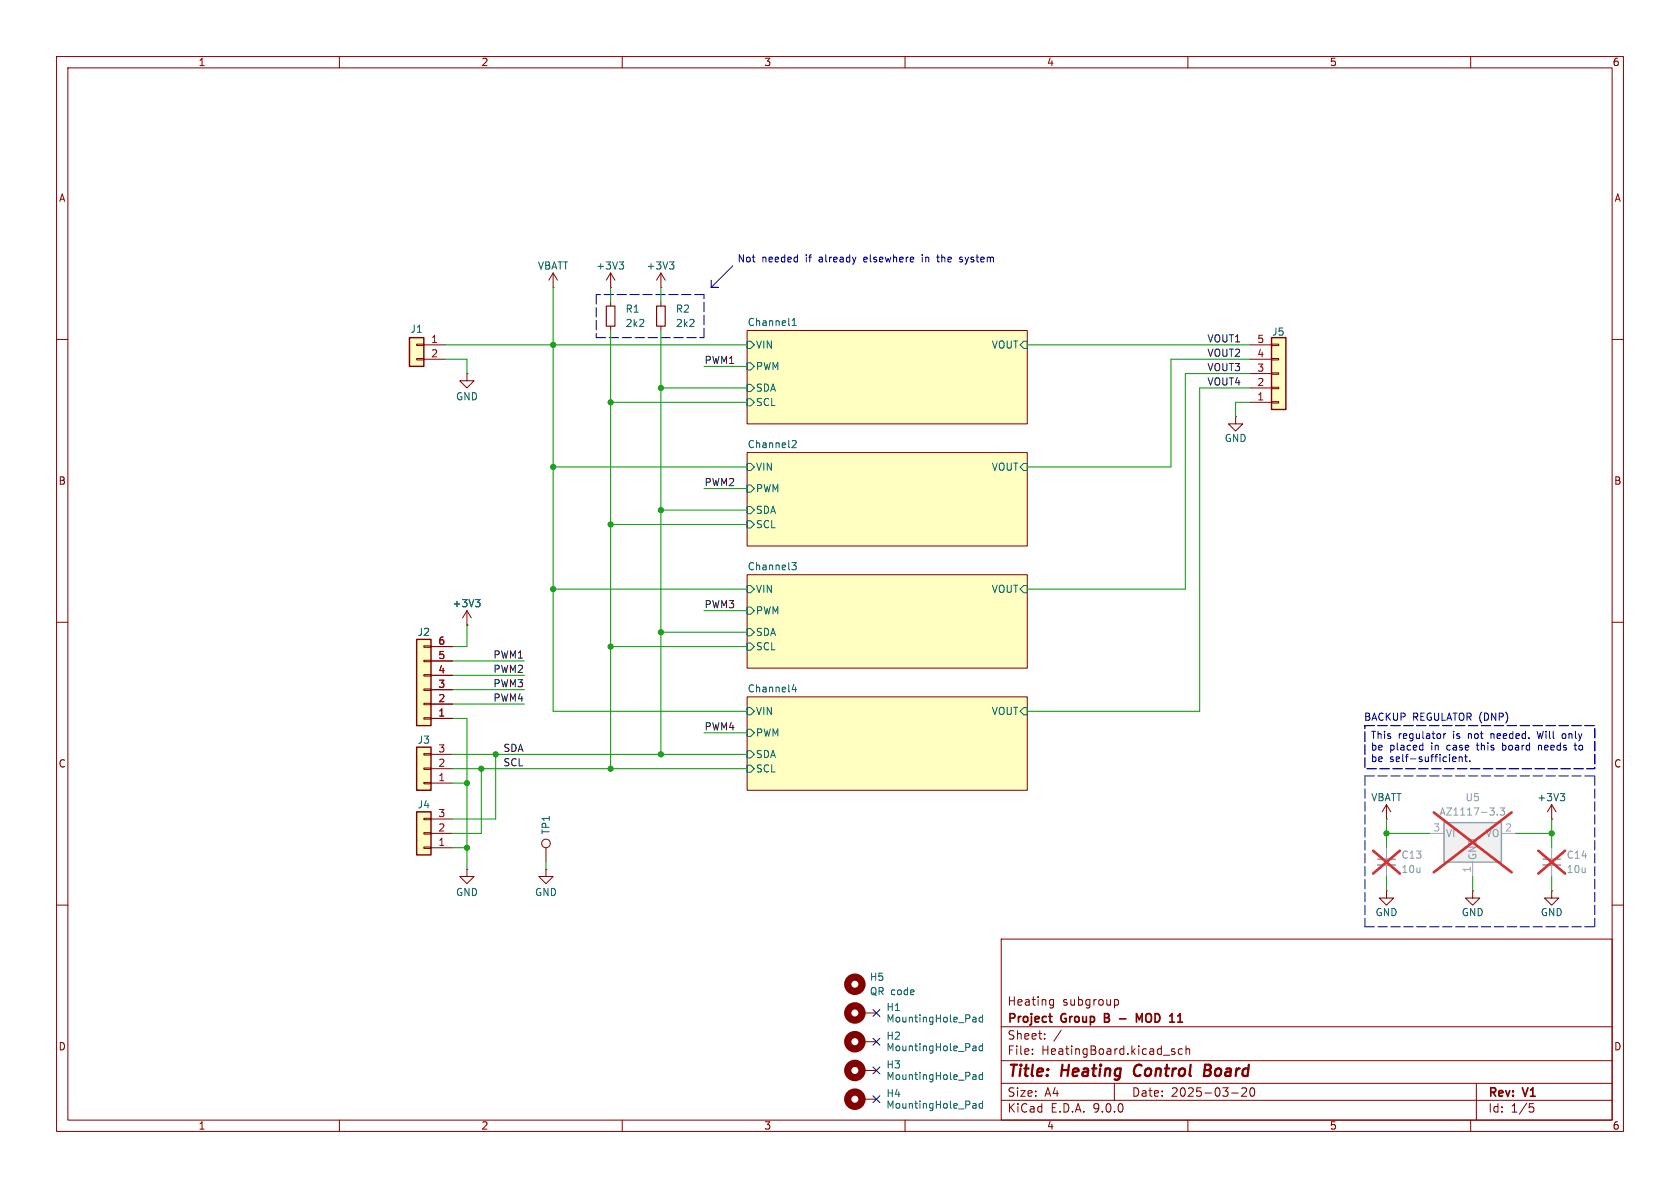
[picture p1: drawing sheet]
<svg xmlns="http://www.w3.org/2000/svg" width="297mm" height="210mm" viewBox="0 0 297 210" stroke-linecap="round" stroke-linejoin="round" font-family="sans-serif">
<g fill="none" stroke="#840000" stroke-width=".18">
<path d="M10 10h277v190h-277zM12 12h273v186h-273zM60 10v2M110 10v2M160 10v2M210 10v2M260 10v2M116.8 50.8h.1M116.8 48.3l-.7 1.2M116.8 48.3l.8 1.2M116.8 48.3v2.5M116.8 53.3v.8"/>
<path d="M116.8 57.7v.7M132.1 58.4h49.5v16.5h-49.5zM10 60h2M285 60h2M132.1 80h49.5v16.5h-49.5zM10 110h2M132.1 101.6h49.5v16.5h-49.5zM285 110h2M132.1 123.2h49.5v16.5h-49.5zM82.5 153.7v1.2h1.3l-1.3 1.3-1.2-1.3h1.2M82.5 153.7h.1M96.5 153.7v1.2h1.3l-1.3 1.3-1.3-1.3h1.3"/>
<path d="M96.5 153.7h.1M10 160h2M152.4 179.1h2.5M177 166h108v32h-108zM185.7 177.6h.5M185.7 176.8h.5M186.2 176.7v1.2l-.1 .2-.4 .1M197 176.8l.5-.1 .2 .3v.4l-.1 .2h-.6M285 160h2M60 198v2M110 198v2M152.4 184.2h2.5"/>
<path d="M152.4 194.3h2.5M152.4 189.2h2.5M160 198v2M177 194.5h108M177 191.5h108M177 187.5h108M177 181.5h108M182.5 186.3v.1M182.5 185.5v.1M184.7 183.6v.1M184.7 182.8v.1M187.6 182.1l-1.3 2"/>
<path d="M197 191.5v3M207.3 185.9l.4 .1v.2l-.2 .2h-.3M207.3 185.4l.4 .1M209 185.5l-.4-.1-.3 .3v.4l.2 .2h.5M209.7 185.5l.2-.1 .3 .1 .1 .9M209.7 184.9v1.5M210 198v2M217.7 193.2h1.2M219.5 192.4l.6-.1 .2 .1 .1 .3-.9 1.1h.9M221.1 192.4l.2-.1a.81 .81 0 0 1 .6 .6 .81 .81 0 0 1-.3 .8l-.1 .1a.81 .81 0 0 1-.4-1.4zM260 198v2M261 191.5v6.5"/>
<path d="M270.4 195.1h.7M270.5 195.7h.4l.3 .3-.2 .5-.5 .1"/>
</g>
<path d="M200.8 188.5a1.27 1.27 0 0 0-.1 1.6M213 189.2h.6M213.6 189.2l.3 .1M213.7 188.2h-.6l-.3 2 1-.1M213.8 189.1l-.2 .1" fill="none" stroke="#840000" stroke-width=".4"/>
<path d="M185.4 179.7h.6M195.3 179.9h.5M195.8 179.2h-.5v1.5h.5M208.2 179.6l.4-.4v1.5M185.7 180.6l.3 .1M197.9 180.1h1.2M200.9 180.7v-1.5l.5 1.1 .5-1.1v1.5M208.2 180.7h.9" fill="none" stroke="#840000" stroke-width=".3"/>
<g fill="#ffffc2" stroke="#ffffc2" stroke-width=".18">
<path d="M132.1 80h49.5v16.5h-49.5z"/>
<path d="M132.1 101.6h49.5v16.5h-49.5z"/>
<path d="M132.1 58.4h49.5v16.5h-49.5z"/>
<path d="M132.1 123.2h49.5v16.5h-49.5z"/>
</g>
<g fill="none" stroke="#006464" stroke-width=".18">
<path d="M118.4 46.3h.7l-.4 .5M118.9 46.8l.2 .2v.3l-.2 .3M140 57.5h.8M140 56.6l.4-.3v1.2M132.1 64.1h.6l.6 .7-.6 .6h-.6zM132.1 70.5h.6l.6 .6-.6 .7h-.6zM132.1 60.3h.6l.6 .7-.6 .6h-.6zM132.1 67.9h.6l.6 .7-.6 .6h-.6zM140.1 77.9h.4l.3 .3-.8 .9h.8M181 60.3h.6v1.3h-.6l-.7-.6zM132.1 85.7h.6l.6 .7-.6 .6h-.6zM132.1 92.1h.6l.6 .6-.6 .6h-.6z"/>
<path d="M132.1 81.9h.6l.6 .7-.6 .6h-.6zM132.1 89.5h.6l.6 .7-.6 .6h-.6zM140 99.5h.8l-.5 .4 .4 .2 .1 .4-.3 .2h-.3M181 81.9h.6v1.3h-.6l-.7-.6zM132.1 107.3h.6l.6 .7-.6 .6h-.6zM132.1 113.7h.6l.6 .6-.6 .6h-.6zM132.1 103.5h.6l.6 .6-.6 .7h-.6zM132.1 111.1h.6l.6 .7-.6 .6h-.6zM181 103.5h.6v1.3h-.6l-.7-.7zM132.1 128.9h.6l.6 .6-.6 .7h-.6zM132.1 135.3h.6l.6 .6-.6 .6h-.6zM132.1 125.1h.6l.6 .6-.6 .7h-.6z"/>
<path d="M132.1 132.7h.6l.6 .7-.6 .6h-.6zM140.3 121l-.3 .9h.8M140.6 121.5v.8M181 125.1h.6v1.3h-.6l-.7-.7zM172.1 179.8h.3l.2 .2v.7M173.7 179.4v1.3M173.7 179.9l-.4-.1-.2 .3 .1 .5h.5M172.1 184.9h.3l.2 .2v.6M172.1 190h.3l.2 .2v.6M172.1 195.1h.3l.2 .1v.7M172.6 185.7h-.5M172.6 185.2l-.5 .1"/>
<path d="M172.6 195.8l-.5 .1M172.6 195.4h-.5M172.6 180.6l-.5 .1M172.6 180.1l-.5 .1M172.6 190.8h-.5M172.6 190.3h-.5M173.7 185l-.4-.1-.2 .2 .1 .6h.5M173.7 184.5v1.2M173.7 189.6v1.2M173.7 194.6v1.3M173.7 190h-.4l-.2 .2 .1 .6h.5M173.7 195.1h-.4l-.2 .2 .1 .5h.5"/>
</g>
<g fill="none" stroke="#840000" stroke-width="1.3">
<circle cx="151.1" cy="174" r="1.27"/>
<circle cx="151.1" cy="179.1" r="1.27"/>
<circle cx="151.1" cy="189.2" r="1.27"/>
<circle cx="151.1" cy="194.3" r="1.27"/>
<circle cx="151.1" cy="184.1" r="1.27"/>
</g>
<path d="M116.1 54.1h1.5v3.6h-1.5z" fill="none" stroke="#840000" stroke-width=".2"/>
<path d="M73.7 132.1h2.5v7.6h-2.5z" fill="#ffffc2"/>
<path d="M73.7 132.1h2.5v7.6h-2.5z" fill="none" stroke="#840000" stroke-width=".25"/>
<path d="M97.8 50.8h.1M97.8 48.3l-.8 1.2M97.8 48.3l.8 1.2M97.8 48.3v2.5M74.9 138.3h1.3v.3h-1.3zM74.9 135.8h1.3v.2h-1.3zM74.9 133.2h1.3v.3h-1.3zM76.2 138.4h3.8M76.2 135.9h3.8M76.2 133.4h3.8" fill="none" stroke="#840000" stroke-width=".18"/>
<path d="M73.7 113h2.5v15.3h-2.5z" fill="#ffffc2"/>
<path d="M73.7 113h2.5v15.3h-2.5z" fill="none" stroke="#840000" stroke-width=".25"/>
<path d="M74.9 119.3h1.3v.2h-1.3zM74.9 116.7h1.3v.3h-1.3zM74.9 114.2h1.3v.2h-1.3zM76.2 119.4h3.8M76.2 116.8h3.8M76.2 114.3h3.8M74.9 126.9h1.3v.2h-1.3zM74.9 124.3h1.3v.3h-1.3zM74.9 121.8h1.3v.2h-1.3zM76.2 127h3.8M76.2 124.5h3.8M76.2 121.9h3.8" fill="none" stroke="#840000" stroke-width=".18"/>
<path d="M73.7 143.5h2.5v7.6h-2.5z" fill="#ffffc2"/>
<path d="M73.7 143.5h2.5v7.6h-2.5z" fill="none" stroke="#840000" stroke-width=".25"/>
<g fill="none" stroke="#840000" stroke-width=".18">
<path d="M82.5 66v1.3h1.3l-1.3 1.3-1.2-1.3h1.2M82.5 66h.1M82.5 110.5h.1M82.5 108l-.7 1.2M82.5 108l.8 1.2M82.5 108v2.5M74.9 149.7h1.3v.3h-1.3zM74.9 147.2h1.3v.2h-1.3zM74.9 144.7h1.3v.2h-1.3zM76.2 149.9h3.8M76.2 147.3h3.8M76.2 144.8h3.8"/>
<path d="M96.5 149.9v2.5"/>
<circle cx="96.5" cy="149.1" r=".76"/>
</g>
<path d="M84.1 106h.7l-.4 .5M84.6 106.5l.2 .2v.3l-.2 .3" fill="none" stroke="#006464" stroke-width=".18"/>
<path d="M72.4 59.7h2.5v5.1h-2.5z" fill="#ffffc2"/>
<path d="M72.4 59.7h2.5v5.1h-2.5z" fill="none" stroke="#840000" stroke-width=".25"/>
<g fill="none" stroke="#840000" stroke-width=".18">
<path d="M107.9 50.8h.1M107.9 48.3l-.7 1.2M107.9 48.3l.8 1.2M107.9 48.3v2.5M107.9 53.3v.8M107.9 57.7v.7M73.7 60.8h1.2v.3h-1.2zM73.7 63.4h1.2v.2h-1.2zM74.9 61h3.8M74.9 63.5h3.8M260.3 157.5v1.3h1.3l-1.3 1.2-1.2-1.2h1.2M260.3 157.5h.1"/>
<path d="M274.3 157.5v1.3h1.3l-1.3 1.2-1.3-1.2h1.3M274.3 157.5h.1"/>
</g>
<path d="M109.5 46.3h.7l-.4 .5M110 46.8l.2 .2v.3l-.2 .3" fill="none" stroke="#006464" stroke-width=".18"/>
<path d="M107.2 54.1h1.5v3.6h-1.5z" fill="none" stroke="#840000" stroke-width=".2"/>
<path d="M224.8 59.7h2.5v12.7h-2.5z" fill="#ffffc2"/>
<path d="M224.8 59.7h2.5v12.7h-2.5z" fill="none" stroke="#840000" stroke-width=".25"/>
<g fill="none" stroke="#840000" stroke-width=".18">
<path d="M218.4 73.7v1.2h1.3l-1.3 1.3-1.2-1.3h1.2M218.4 73.7h.1M221 71.1h3.8M221 68.6h3.8M221 66h3.8M221 63.5h3.8M221 61h3.8M224.8 71h1.3v.2h-1.3zM224.8 68.5h1.3v.2h-1.3zM224.8 65.9h1.3v.3h-1.3zM224.8 63.4h1.3v.2h-1.3zM224.8 60.8h1.3v.3h-1.3z"/>
<path d="M245.1 157.5v1.3h1.3l-1.3 1.2-1.3-1.2h1.3M245.1 157.5h.1"/>
</g>
<path d="M255.3 145.4h10.1v7h-10.1z" fill="#f0f0f0"/>
<path d="M255.3 145.4h10.1v7h-10.1z" fill="none" stroke="#a1a1a1" stroke-width=".25"/>
<path d="M245.1 149.9v2M245.1 152.9v2M252.7 147.3h2.6M260.3 152.4v2.5M265.4 147.3h2.6M274.3 149.9v2M274.3 152.9v2" fill="none" stroke="#a1a1a1" stroke-width=".18"/>
<path d="M264.7 144v.1M265.2 142.8h.8l-.4 .5 .3 .1v.6l-.2 .1-.5-.1" fill="none" stroke="#989898" stroke-width=".18"/>
<path d="M242.7 150.4l4.8 4M247.5 150.4l-4.8 4M253.5 143.6l13.7 10.6M267.2 143.6l-13.7 10.6M272 150.4l4.7 4M276.7 150.4l-4.7 4" fill="none" stroke="#e12e31" stroke-width=".46"/>
<g fill="none" stroke="#840000" stroke-width=".18">
<path d="M76.2 119.4h3.8M76.2 116.8h3.8M76.2 114.3h3.8M82.5 110.5h.1M76.2 127h3.8M76.2 124.5h3.8M76.2 121.9h3.8M245.1 144.8h.1M245.1 142.2l-.8 1.3M245.1 142.2l.8 1.3M245.1 142.2v2.6M274.3 144.8h.1"/>
<path d="M274.3 142.2l-.7 1.3M274.3 142.2l.8 1.3M274.3 142.2v2.6"/>
</g>
<path d="M243.6 151.9h3M272.8 151.9h3" fill="none" stroke="#a1a1a1" stroke-width=".3"/>
<path d="M243.6 152.9h3M272.8 152.9h3" fill="none" stroke="#a1a1a1" stroke-width=".33"/>
<path d="M84.1 106h.7l-.4 .5M84.6 106.5l.2 .2v.3l-.2 .3M275.8 140.3h.8l-.4 .5M276.4 140.8l.2 .2v.3l-.2 .2" fill="none" stroke="#006464" stroke-width=".18"/>
<g fill="none" stroke="#0000c2" stroke-width=".18">
<path d="M125.7 50.8h1.3M125.7 49.5v1.3M129.5 47l-3.8 3.8M163 45v.2M163 45.5v.8M165.6 45.5h.5M165.8 45v1.1l.3 .2M170.1 45.5h-.3l-.2 .2 .6 .4M170.2 46.1l-.2 .2-.4-.1M251.5 131.3v1.3M251.5 132.5l-.3 .1M255.2 129.7v.8"/>
<path d="M255.6 129.7l-.4 .2M256.9 134.6h.5M256.9 133.8h.3l.2 .3-.6 .1M258 133.9l.1-.1h.3l.1 .8M258 133.8v.8M258.9 133.8h.5M259.1 133.4v1.1l.3 .1M259.8 134.5v.1M265.6 131.3v1.3M265.6 132.5l.2 .1M265.8 131.7l-.2 .1M271.7 129.3l.3 1.2"/>
<path d="M272 131.7v.9M272.3 131.7l-.3 .2M276.6 129.7l-.3 .1-.1 .1v.5l.4 .1M278.5 131.3v1.1l.3 .2"/>
</g>
<path d="M105.4 59.7h19.1M105.4 52.1v7.6M124.5 59.7v-7.6M124.5 52.1h-19.1M241.3 137.2v26.6M241.3 137.2h40.6M241.3 128.3h40.6v7.6h-40.6zM281.9 137.2v26.6M241.3 163.8h40.6" fill="none" stroke="#0000c2" stroke-width=".18" stroke-dasharray="1.7 .6"/>
<g fill="none" stroke="#009600" stroke-width=".18">
<path d="M97.8 50.8v74.9h34.3M107.9 50.8v2.5M107.9 58.4v77.5M116.8 50.8v2.5M116.8 58.4v75M78.7 63.5h3.8v2.5M78.7 61h53.4M107.9 71.1h24.2M116.8 68.6h15.3M124.5 64.8h7.6M181.6 61h39.4M221 68.6h-8.9v57.1h-30.5"/>
<path d="M221 71.1h-2.6v2.6M221 63.5h-14v19.1h-25.4M221 66h-11.5v38.1h-27.9M97.8 82.6h34.3M107.9 92.7h24.2M116.8 90.2h15.3M124.5 86.4h7.6M80 116.8h12.7M80 119.4h12.7M82.5 110.5v3.8h-2.5M97.8 104.1h34.3M107.9 114.3h24.2"/>
<path d="M116.8 111.8h15.3M124.5 108h7.6M80 127h2.5v26.7M80 138.4h2.5M80 133.4h52.1M80 135.9h52.1M80 124.5h12.7M80 121.9h12.7M85.1 135.9v11.4h-5.1M87.6 133.4v11.4h-7.6M124.5 129.5h7.6M80 149.9h2.5"/>
<path d="M96.5 152.4v1.3M245.1 147.3h7.6M245.1 144.8v5.1M245.1 154.9v2.6M260.3 154.9v2.6M268 147.3h6.3M274.3 144.8v5.1M274.3 154.9v2.6"/>
</g>
<path d="M154.3 178.5l1.2 1.2M155.5 178.5l-1.2 1.2M154.3 188.6l1.2 1.2M154.3 193.7l1.2 1.2M154.3 183.5l1.2 1.3M155.5 188.6l-1.2 1.2M155.5 193.7l-1.2 1.2M155.5 183.5l-1.2 1.3" fill="none" stroke="#000084" stroke-width=".18"/>
<g fill="#009600" stroke="#009600" stroke-width=".18">
<circle cx="116.8" cy="133.4" r=".46"/>
<circle cx="87.6" cy="133.4" r=".46"/>
<circle cx="107.9" cy="135.9" r=".46"/>
<circle cx="107.9" cy="114.3" r=".46"/>
<circle cx="97.8" cy="104.1" r=".46"/>
<circle cx="82.5" cy="149.9" r=".46"/>
<circle cx="85.1" cy="135.9" r=".46"/>
<circle cx="82.5" cy="138.4" r=".46"/>
<circle cx="107.9" cy="92.7" r=".46"/>
<circle cx="97.8" cy="82.6" r=".46"/>
<circle cx="116.8" cy="90.2" r=".46"/>
<circle cx="97.8" cy="61" r=".46"/>
<circle cx="116.8" cy="111.8" r=".46"/>
<circle cx="116.8" cy="68.6" r=".46"/>
<circle cx="107.9" cy="71.1" r=".46"/>
<circle cx="245.1" cy="147.3" r=".46"/>
<circle cx="274.3" cy="147.3" r=".46"/>
</g>
<g font-size="2.8" fill="#840000">
<text x="178" y="190.9">Title:</text>
<text x="187.7" y="190.9">Heating</text>
<text x="201.3" y="190.9">Control</text>
<text x="214.5" y="190.9">Board</text>
</g>
<g font-size="2.1" fill="#840000">
<text x="178" y="178">Heating</text>
<text x="187.8" y="178">subgroup</text>
<text x="178" y="184">Sheet:</text>
<text x="178" y="181.2">Project</text>
<text x="187.7" y="181.2">Group</text>
<text x="195.9" y="181.2">B</text>
<text x="202.8" y="181.2">MOD</text>
<text x="178" y="186.7">File:</text>
<text x="184.1" y="186.7">HeatingBoard.kicad_sch</text>
<text x="178" y="196.9">KiCad</text>
<text x="178" y="194.1">Size:</text>
<text x="184.7" y="194.1">A4</text>
<text x="185.7" y="196.9">E.D.A.</text>
<text x="193.3" y="196.9">9.0.0</text>
<text x="200" y="194.1">Date:</text>
<text x="207" y="194.1">2025-03-20</text>
<text x="263" y="194.3">Rev:</text>
<text x="263" y="196.9">Id:</text>
<text x="267.1" y="196.9">1/5</text>
<text x="269.4" y="194.3">V1</text>
</g>
<g font-size="1.8" fill="#840000">
<text x="35" y="11.9">1</text>
<text x="85" y="11.9">2</text>
<text x="135" y="11.9">3</text>
<text x="185" y="11.9">4</text>
<text x="235" y="11.9">5</text>
<text x="285" y="11.9">6</text>
<text x="10.3" y="35.9">A</text>
<text x="285.3" y="35.9">A</text>
<text x="10.3" y="85.9">B</text>
<text x="285.3" y="85.9">B</text>
<text x="10.3" y="135.9">C</text>
<text x="285.3" y="135.9">C</text>
<text x="10.3" y="185.9">D</text>
<text x="285.3" y="185.9">D</text>
<text x="35" y="199.9">1</text>
<text x="85" y="199.9">2</text>
<text x="135" y="199.9">3</text>
<text x="185" y="199.9">4</text>
<text x="235" y="199.9">5</text>
<text x="285" y="199.9">6</text>
</g>
<g font-size="1.8" fill="#006464">
<text x="95" y="47.9">VBATT</text>
<text x="105.3" y="47.9">+3V3</text>
<text x="114.2" y="47.9">+3V3</text>
<text x="72.5" y="59">J1</text>
<text x="110.5" y="55.5">R1</text>
<text x="110.5" y="58">2k2</text>
<text x="119.4" y="55.5">R2</text>
<text x="119.4" y="58">2k2</text>
<text x="132.1" y="57.7">Channel1</text>
<text x="224.8" y="59.5">J5</text>
<text x="133.5" y="65.6">PWM</text>
<text x="133.5" y="61.8">VIN</text>
<text x="175.2" y="61.8">VOUT</text>
<text x="80.5" y="71">GND</text>
<text x="133.5" y="72">SCL</text>
<text x="133.5" y="69.4">SDA</text>
<text x="132.1" y="79.3">Channel2</text>
<text x="133.5" y="83.4">VIN</text>
<text x="175.2" y="83.4">VOUT</text>
<text x="216.4" y="78.3">GND</text>
<text x="133.5" y="87.2">PWM</text>
<text x="133.5" y="93.6">SCL</text>
<text x="133.5" y="91">SDA</text>
<text x="132.1" y="100.9">Channel3</text>
<text x="79.9" y="107.5">+3V3</text>
<text x="133.5" y="105">VIN</text>
<text x="175.2" y="105">VOUT</text>
<text x="73.7" y="112.6">J2</text>
<text x="133.5" y="108.8">PWM</text>
<text x="133.5" y="112.6">SDA</text>
<text x="133.5" y="115.2">SCL</text>
<text x="132.1" y="122.5">Channel4</text>
<text x="73.7" y="131.7">J3</text>
<text x="133.5" y="130.4">PWM</text>
<text x="133.5" y="126.6">VIN</text>
<text x="175.2" y="126.6">VOUT</text>
<text x="133.5" y="136.8">SCL</text>
<text x="133.5" y="134.2">SDA</text>
<text x="73.7" y="143.1">J4</text>
<text x="242.3" y="141.8">VBATT</text>
<text x="271.7" y="141.8">+3V3</text>
<text x="97.4" y="147.6" transform="rotate(-90 97.4 147.6)">TP1</text>
<text x="80.5" y="158.6">GND</text>
<text x="94.5" y="158.6">GND</text>
<text x="243.1" y="162.2">GND</text>
<text x="258.3" y="162.2">GND</text>
<text x="272.3" y="162.2">GND</text>
<text x="153.7" y="173.6">H5</text>
<text x="153.7" y="176.1">QR code</text>
<text x="156.6" y="178.9">H1</text>
<text x="156.6" y="180.9">MountingHole_Pad</text>
<text x="156.6" y="184">H2</text>
<text x="156.6" y="186">MountingHole_Pad</text>
<text x="156.6" y="191.1">MountingHole_Pad</text>
<text x="156.6" y="189.1">H3</text>
<text x="156.6" y="196.2">MountingHole_Pad</text>
<text x="156.6" y="194.2">H4</text>
</g>
<g font-size="1.8" fill="#0000c2">
<text x="130.3" y="46.6">Not</text>
<text x="134.7" y="46.6">needed</text>
<text x="142.6" y="46.6">if</text>
<text x="145.1" y="46.6">already</text>
<text x="153.2" y="46.6">elsewhere</text>
<text x="163.7" y="46.6">in</text>
<text x="166.6" y="46.6">the</text>
<text x="170.7" y="46.6">system</text>
<text x="241" y="127.6">BACKUP</text>
<text x="242.3" y="130.9">This</text>
<text x="247.2" y="130.9">regulator</text>
<text x="249.7" y="127.6">REGULATOR (DNP)</text>
<text x="257" y="130.9">is</text>
<text x="259.8" y="130.9">not</text>
<text x="264" y="130.9">needed.</text>
<text x="272.5" y="130.9">Will</text>
<text x="277" y="130.9">only</text>
<text x="242.3" y="133">be</text>
<text x="242.3" y="135">be</text>
<text x="245.7" y="133">placed</text>
<text x="245.7" y="135">self-sufficient.</text>
<text x="253.1" y="133">in</text>
<text x="256" y="133">case</text>
<text x="261.6" y="133">this</text>
<text x="266.2" y="133">board</text>
<text x="272.8" y="133">needs</text>
<text x="279.5" y="133">to</text>
</g>
<g font-size="1.8" fill="#a90000">
<text x="76.1" y="60.7">1</text>
<text x="76.1" y="63.2">2</text>
<text x="222.2" y="65.8">3</text>
<text x="222.2" y="63.2">4</text>
<text x="222.2" y="60.7">5</text>
<text x="222.2" y="70.9">1</text>
<text x="222.2" y="68.3">2</text>
<text x="77.4" y="119.1">4</text>
<text x="77.4" y="116.6">5</text>
<text x="77.4" y="114">6</text>
<text x="77.4" y="124.2">2</text>
<text x="77.4" y="121.7">3</text>
<text x="77.4" y="126.7">1</text>
<text x="77.4" y="135.6">2</text>
<text x="77.4" y="133.1">3</text>
<text x="77.4" y="138.2">1</text>
<text x="77.4" y="149.6">1</text>
<text x="77.4" y="147.1">2</text>
<text x="77.4" y="144.5">3</text>
</g>
<g font-size="1.8" fill="#0f0f0f">
<text x="124.5" y="64.4">PWM1</text>
<text x="213.4" y="60.6">VOUT1</text>
<text x="213.4" y="65.7">VOUT3</text>
<text x="213.4" y="63.2">VOUT2</text>
<text x="213.4" y="68.2">VOUT4</text>
<text x="124.5" y="86">PWM2</text>
<text x="124.5" y="107.6">PWM3</text>
<text x="87.1" y="119">PWM2</text>
<text x="87.1" y="116.5">PWM1</text>
<text x="87.1" y="121.6">PWM3</text>
<text x="87.1" y="124.1">PWM4</text>
<text x="124.5" y="129.2">PWM4</text>
<text x="88.9" y="133">SDA</text>
<text x="88.9" y="135.5">SCL</text>
</g>
<g font-size="1.8" fill="#989898">
<text x="259" y="141.8">U5</text>
<text x="254.4" y="144.4">AZ1117-3.3</text>
<text x="255.5" y="148.2">VI</text>
<text x="262.6" y="148.2">VO</text>
<text x="247.7" y="152">C13</text>
<text x="247.7" y="154.5">10u</text>
<text x="261.2" y="152.1" transform="rotate(-90 261.2 152.1)">GND</text>
<text x="276.9" y="152">C14</text>
<text x="276.9" y="154.5">10u</text>
</g>
<g font-size="1.8" fill="#aaa">
<text x="253.3" y="147.1">3</text>
<text x="266" y="147.1">2</text>
<text x="260.1" y="154.4" transform="rotate(-90 260.1 154.4)">1</text>
</g>
</svg>
